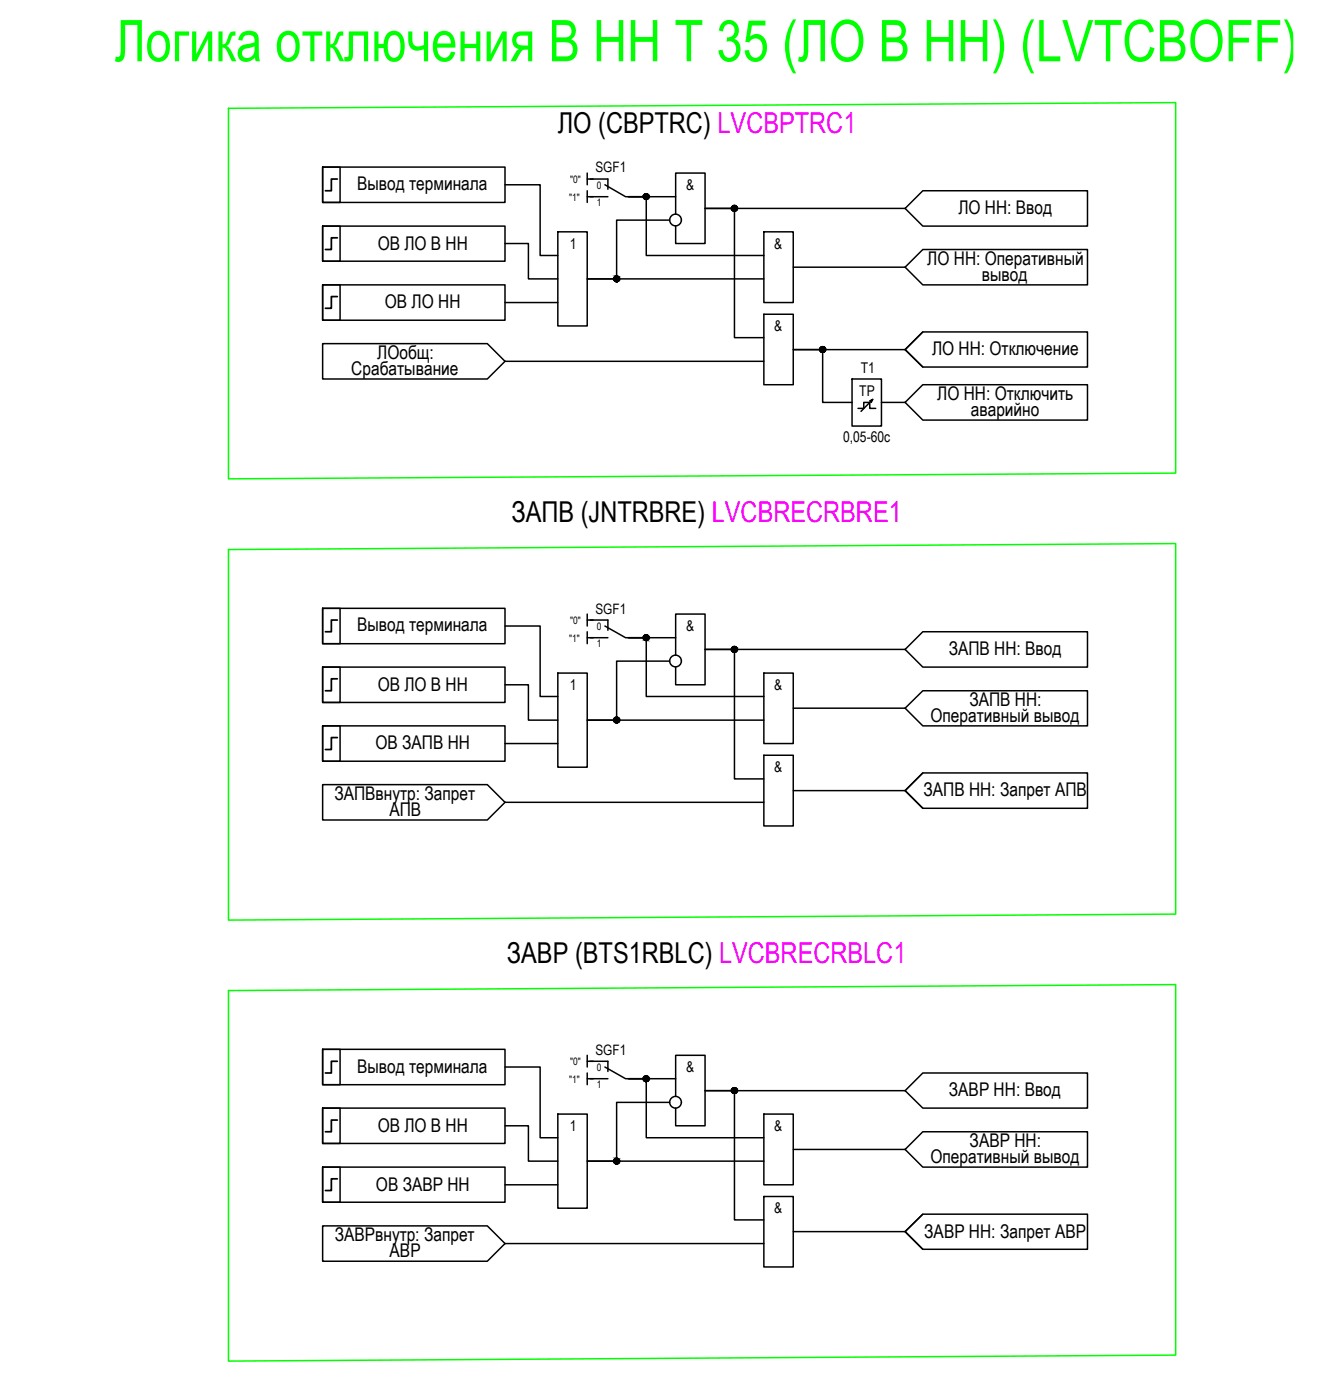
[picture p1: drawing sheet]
<svg xmlns="http://www.w3.org/2000/svg" width="227mm" height="238mm" viewBox="0 0 227 238" stroke-linecap="round" stroke-linejoin="round" font-family="sans-serif">
<!-- layer: 0 -->
<path d="M38.8 18.4l161-1v63l-161 1zM38.8 93.4l161-1v63l-161 1zM38.8 168.4l161-1v63l-161 1z" fill="none" stroke="#0f0" stroke-width=".25"/>
<g fill="none" stroke="#000" stroke-width=".25">
<path d="M54.8 38.4h3v6h-3zM54.8 38.4h31v6h-31zM54.8 28.4h3v6h-3zM54.8 28.4h31v6h-31zM85.8 31.4h6v12h3M94.8 39.4h5v16h-5zM99.8 29.4v2M99.8 32.4v2M99.8 30.4h1M99.8 33.4h1M113.8 37.4h-9v10h-5h30M114.8 33.4h-8h3v10h20"/>
<path d="M114.8 36.4v-7h5v12h-5v-3M129.8 39.4h5v12h-5zM153.8 35.4l3-3h28v6h-28zM153.8 35.4h-34h5v22h5M54.8 58.4h28l3 3-3 3h-28zM54.8 48.4h3v6h-3zM54.8 48.4h31v6h-31zM85.8 41.4h4v6h5M85.8 51.4h9M129.8 53.4h5v12h-5zM134.8 45.4h19M153.8 59.4l3-3h28v6h-28z"/>
<path d="M153.8 59.4h-19h5v9h5M153.8 45.4l3-3h28v6h-28zM156.8 56.4l-3 3 3 3M85.8 61.4h44M144.8 64.4h5v8h-5zM145.8 69.4h1v-1h1v1h1M147.8 68.2l.5-.3-.3 .5M148.3 67.9l-2 2M149.8 68.4h4l3-3h28v6h-28l-3-3M54.8 113.4h3v6h-3zM54.8 113.4h31v6h-31zM54.8 103.4h3v6h-3z"/>
<path d="M54.8 103.4h31v6h-31zM85.8 116.4h4v6h5M85.8 106.4h6v12h3M94.8 114.4h5v16h-5zM99.8 104.4v2M99.8 107.4v2M99.8 105.4h1M99.8 108.4h1M113.8 112.4h-9v10h-5h30M114.8 108.4h-8h3v10h20M114.8 111.4v-7h5v12h-5v-3M129.8 114.4h5v12h-5z"/>
<path d="M153.8 110.4l3-3h28v6h-28zM153.8 110.4h-34h5v22h5M54.8 133.4h28l3 3-3 3h-28zM54.8 123.4h3v6h-3zM54.8 123.4h31v6h-31zM85.8 136.4h44M85.8 126.4h9M129.8 128.4h5v12h-5zM134.8 134.4h19M134.8 120.4h19M153.8 134.4l3-3h28v6h-28zM153.8 120.4l3-3h28v6h-28z"/>
<path d="M156.8 131.4l-3 3 3 3M54.8 178.4h3v6h-3zM54.8 178.4h31v6h-31zM99.8 179.4v2M54.8 188.4h3v6h-3zM54.8 188.4h31v6h-31zM54.8 198.4h3v6h-3zM54.8 198.4h31v6h-31zM85.8 191.4h4v6h5M85.8 181.4h6v12h3M94.8 189.4h5v16h-5zM99.8 182.4v2"/>
<path d="M99.8 180.4h1M99.8 183.4h1M113.8 187.4h-9v10h-5h30M114.8 183.4h-8h3v10h20M114.8 186.4v-7h5v12h-5v-3M129.8 189.4h5v12h-5zM134.8 195.4h19M153.8 185.4l3-3h28v6h-28zM153.8 185.4h-34h5v22h5M153.8 195.4l3-3h28v6h-28zM54.8 208.4h28l3 3-3 3h-28zM85.8 211.4h44"/>
<path d="M85.8 201.4h9M129.8 203.4h5v12h-5zM134.8 209.4h19M153.8 209.4l3-3h28v6h-28zM156.8 206.4l-3 3 3 3"/>
<circle cx="109.8" cy="33.4" r=".49"/>
<circle cx="114.8" cy="37.4" r=".99"/>
<circle cx="124.8" cy="35.4" r=".49"/>
<circle cx="104.8" cy="47.4" r=".49"/>
<circle cx="139.8" cy="59.4" r=".49"/>
<circle cx="109.8" cy="108.4" r=".49"/>
<circle cx="114.8" cy="112.4" r=".99"/>
<circle cx="124.8" cy="110.4" r=".49"/>
<circle cx="104.8" cy="122.4" r=".49"/>
<circle cx="104.8" cy="197.4" r=".49"/>
<circle cx="109.8" cy="183.4" r=".49"/>
<circle cx="114.8" cy="187.4" r=".99"/>
<circle cx="124.8" cy="185.4" r=".49"/>
</g>
<g fill="#000" stroke="#000" stroke-width=".17">
<path d="M109.7 33.9h.2zM109.7 32.9h.2zM124.5 35.8h.6zM124.6 35.9h.3zM124.7 35.9h.2zM124.7 34.9h.1zM104.7 47.9h.2zM104.7 46.9h.2zM139.7 58.9h.1zM109.7 108.9h.2zM109.7 107.9h.2zM124.5 110h.6z"/>
<path d="M124.7 109.9h.2zM124.7 110.9h.2zM124.7 109.9h.1zM104.7 122.9h.2zM104.7 121.9h.2zM104.7 197.9h.2zM104.7 196.9h.2zM109.7 183.9h.2zM109.7 182.9h.2zM124.5 185.8h.6zM124.6 185.9h.3zM124.7 184.9h.2z"/>
<path d="M124.7 185.9h.2zM124.7 184.9h.1z"/>
<path d="M109.7 33.9h.2zM109.7 33.9h.2z"/>
<path d="M109.7 32.9h.2zM109.7 32.9h.2z"/>
<path d="M109.7 32.9h.2zM109.6 32.9h.3z"/>
<path d="M109.6 32.9l.4 .1zM109.6 33h.4z"/>
<path d="M109.6 33.9h.3zM109.6 33.9h.3z"/>
<path d="M109.6 33h.4zM109.6 33h.4z"/>
<path d="M109.6 33.9h.4zM109.6 33.9h.3z"/>
<path d="M109.6 33h.5zM109.6 33h.5z"/>
<path d="M109.6 33.9h.4zM109.6 33.9h.4z"/>
<path d="M109.5 33l.6 .1zM109.5 33l.6 .1z"/>
<path d="M109.5 33.8h.6zM109.5 33.8l.5 .1z"/>
<path d="M109.5 33.1h.7zM109.4 33.1h.8z"/>
<path d="M109.5 33.8h.6zM109.5 33.8h.6z"/>
<path d="M109.4 33.1h.8zM109.4 33.1h.8z"/>
<path d="M109.4 33.8h.8zM109.4 33.8h.7z"/>
<path d="M109.4 33.1h.8zM109.4 33.1h.8z"/>
<path d="M109.4 33.1l.8 .1zM109.4 33.1l.8 .1z"/>
<path d="M109.4 33.7h.8zM109.4 33.7h.8z"/>
<path d="M109.4 33.7h.8zM109.4 33.7l.8 .1z"/>
<path d="M109.3 33.2h.9zM109.3 33.2h.9z"/>
<path d="M109.3 33.2l1 .1zM109.3 33.2l1 .1z"/>
<path d="M109.3 33.6l.9 .1zM109.3 33.6l.9 .1z"/>
<path d="M109.3 33.7h.9zM109.3 33.7h.9z"/>
<path d="M109.3 33.3h1zM109.3 33.3h1z"/>
<path d="M109.3 33.3l1 .1zM109.3 33.3l1 .1z"/>
<path d="M109.3 33.4h1zM109.3 33.4h1z"/>
<path d="M109.3 33.4l1 .1zM109.3 33.4l1 .1z"/>
<path d="M109.3 33.5h1zM109.3 33.5h1z"/>
<path d="M109.3 33.5l1 .1zM109.3 33.5l1 .1z"/>
<path d="M109.3 33.6h1zM109.3 33.6h.9z"/>
<path d="M124.7 35.9h.1zM124.7 35.9h.1z"/>
<path d="M124.7 34.9h.2zM124.7 34.9h.2z"/>
<path d="M124.7 34.9l.2 .1zM124.7 34.9l.2 .1z"/>
<path d="M124.6 35h.4zM124.6 35h.4z"/>
<path d="M124.6 35h.5zM124.6 35h.5z"/>
<path d="M124.6 35.9h.4zM124.6 35.9h.3zM124.6 35.9h.3z"/>
<path d="M124.5 35h.6zM124.5 35h.6z"/>
<path d="M124.5 35.9h.6zM124.5 35.9h.5z"/>
<path d="M124.5 35l.6 .1zM124.5 35l.6 .1z"/>
<path d="M124.5 35.1h.6zM124.5 35.1h.6z"/>
<path d="M124.5 35.8h.6zM124.5 35.8l.6 .1z"/>
<path d="M124.4 35.8h.7zM124.4 35.8h.7zM124.5 35.8h.6z"/>
<path d="M124.4 35.1h.8zM124.4 35.1h.8z"/>
<path d="M124.4 35.1h.8zM124.4 35.1h.8z"/>
<path d="M124.4 35.7h.8zM124.4 35.7l.7 .1z"/>
<path d="M124.4 35.1l.8 .1zM124.4 35.1l.8 .1z"/>
<path d="M124.3 35.2h1zM124.3 35.2h1z"/>
<path d="M124.3 35.6l.9 .1zM124.3 35.6l.9 .1z"/>
<path d="M124.4 35.7h.8zM124.4 35.7h.8z"/>
<path d="M124.3 35.2l1 .1zM124.3 35.2l1 .1z"/>
<path d="M124.3 35.3h1zM124.3 35.3h1z"/>
<path d="M124.3 35.3l1 .1zM124.3 35.3l1 .1z"/>
<path d="M124.3 35.4h1zM124.3 35.4h1z"/>
<path d="M124.3 35.5h1zM124.3 35.5h1z"/>
<path d="M124.3 35.5l1 .1zM124.3 35.5l1 .1z"/>
<path d="M124.3 35.6h1zM124.3 35.6h1z"/>
<path d="M124.3 35.6h1zM124.3 35.6h.9z"/>
<path d="M124.3 35.4h1zM124.3 35.4l1 .1z"/>
<path d="M104.7 47.9h.2zM104.7 47.9h.2z"/>
<path d="M104.7 46.9h.2zM104.7 46.9h.2z"/>
<path d="M104.7 46.9h.2zM104.6 46.9h.3z"/>
<path d="M104.6 46.9h.4zM104.6 46.9h.4z"/>
<path d="M104.6 47.9h.3zM104.6 47.9h.3z"/>
<path d="M104.6 46.9l.4 .1zM104.6 46.9l.4 .1z"/>
<path d="M104.6 47.9h.4zM104.6 47.9h.3z"/>
<path d="M104.6 47h.5zM104.5 47h.6z"/>
<path d="M104.6 47.8h.4zM104.6 47.8l.4 .1z"/>
<path d="M104.5 47h.6zM104.5 47h.6z"/>
<path d="M104.5 47.8h.6zM104.5 47.8h.5z"/>
<path d="M104.5 47l.7 .1zM104.5 47l.7 .1z"/>
<path d="M104.5 47.8h.6zM104.5 47.8h.6z"/>
<path d="M104.4 47.1h.8zM104.4 47.1h.8z"/>
<path d="M104.4 47.8h.8zM104.4 47.8h.7z"/>
<path d="M104.4 47.1l.8 .1zM104.4 47.1l.8 .1z"/>
<path d="M104.4 47.2h.8zM104.4 47.2h.8z"/>
<path d="M104.4 47.7h.8zM104.4 47.7l.8 .1z"/>
<path d="M104.4 47.2h.8zM104.4 47.2h.8z"/>
<path d="M104.4 47.2l.9 .1zM104.4 47.2l.9 .1z"/>
<path d="M104.4 47.6l.8 .1zM104.4 47.6l.8 .1z"/>
<path d="M104.4 47.7h.8zM104.4 47.7h.8zM104.4 47.7h.8zM104.4 47.7h.8z"/>
<path d="M104.3 47.3h1zM104.3 47.3h1z"/>
<path d="M104.3 47.3l1 .1zM104.3 47.3l1 .1z"/>
<path d="M104.3 47.4h1zM104.3 47.4h1z"/>
<path d="M104.3 47.4l1 .1zM104.3 47.4l1 .1z"/>
<path d="M104.3 47.5h1zM104.3 47.5h1z"/>
<path d="M104.3 47.5l1 .1zM104.3 47.5l1 .1z"/>
<path d="M104.3 47.6h1zM104.3 47.6h.9z"/>
<path d="M139.7 59.9h.1zM139.7 59.9h.1zM139.7 59.9h.2z"/>
<path d="M139.7 58.9h.2zM139.7 58.9h.2z"/>
<path d="M139.7 58.9h.3zM139.6 58.9h.4z"/>
<path d="M139.6 58.9l.4 .1zM139.6 58.9l.4 .1z"/>
<path d="M139.6 59.9h.4zM139.6 59.9h.3z"/>
<path d="M139.6 59h.4zM139.5 59h.5z"/>
<path d="M139.6 59.9h.4zM139.6 59.9h.4z"/>
<path d="M139.5 59h.6zM139.5 59h.6z"/>
<path d="M139.5 59.9h.5zM139.5 59.9h.5z"/>
<path d="M139.5 59l.6 .1zM139.4 59.1h.7z"/>
<path d="M139.5 59.8h.6zM139.5 59.8l.5 .1z"/>
<path d="M139.4 59.8h.7zM139.4 59.8h.7z"/>
<path d="M139.4 59.1h.8zM139.4 59.1h.8z"/>
<path d="M139.4 59.1h.8zM139.4 59.1h.8z"/>
<path d="M139.4 59.1h.8zM139.4 59.1h.8z"/>
<path d="M139.4 59.7l.8 .1zM139.4 59.7l.8 .1z"/>
<path d="M139.4 59.8h.8zM139.4 59.8h.7z"/>
<path d="M139.4 59.1l.9 .1zM139.4 59.1l.9 .1z"/>
<path d="M139.4 59.7h.8zM139.4 59.7h.8z"/>
<path d="M139.4 59.2h.9zM139.4 59.2h.9z"/>
<path d="M139.3 59.2l1 .1zM139.3 59.2l1 .1z"/>
<path d="M139.3 59.3h1zM139.3 59.3h1z"/>
<path d="M139.3 59.6h1zM139.3 59.6h1z"/>
<path d="M139.3 59.6h1zM139.3 59.6h1z"/>
<path d="M139.4 59.6h.9zM139.4 59.6l.8 .1z"/>
<path d="M139.3 59.3l1 .1zM139.3 59.3l1 .1z"/>
<path d="M139.3 59.4h1zM139.3 59.4h1z"/>
<path d="M139.3 59.4l1 .1zM139.3 59.4l1 .1z"/>
<path d="M139.3 59.5h1zM139.3 59.5h1z"/>
<path d="M139.3 59.5h1zM139.3 59.5l1 .1z"/>
<path d="M109.7 108.9h.2zM109.7 108.9h.2z"/>
<path d="M109.7 107.9h.2zM109.7 107.9h.2z"/>
<path d="M109.7 107.9l.2 .1zM109.7 107.9l.2 .1z"/>
<path d="M109.6 108h.4zM109.6 108h.4z"/>
<path d="M109.6 108.9h.3zM109.6 108.9h.3z"/>
<path d="M109.6 108h.4zM109.6 108h.4z"/>
<path d="M109.6 108.9h.4zM109.6 108.9h.3z"/>
<path d="M109.6 108h.5zM109.5 108h.6z"/>
<path d="M109.6 108.8h.4zM109.6 108.8l.4 .1z"/>
<path d="M109.5 108h.6zM109.5 108h.6z"/>
<path d="M109.5 108.8h.6zM109.5 108.8h.5z"/>
<path d="M109.5 108l.7 .1zM109.5 108l.7 .1z"/>
<path d="M109.5 108.8h.6zM109.5 108.8h.6z"/>
<path d="M109.4 108.1h.8zM109.4 108.1h.8z"/>
<path d="M109.4 108.8h.8zM109.4 108.8h.7z"/>
<path d="M109.4 108.1l.8 .1zM109.4 108.1l.8 .1z"/>
<path d="M109.4 108.2h.8zM109.4 108.2h.8z"/>
<path d="M109.4 108.7h.8zM109.4 108.7h.8z"/>
<path d="M109.4 108.7h.8zM109.4 108.7l.8 .1z"/>
<path d="M109.3 108.2h.9zM109.3 108.2h.9z"/>
<path d="M109.3 108.2l1 .1zM109.3 108.2l1 .1z"/>
<path d="M109.3 108.6h.9zM109.3 108.6h.9z"/>
<path d="M109.3 108.6h.9zM109.3 108.6l.9 .1z"/>
<path d="M109.3 108.3h1zM109.3 108.3h1z"/>
<path d="M109.3 108.3l1 .1zM109.3 108.3l1 .1z"/>
<path d="M109.3 108.4h1zM109.3 108.4h1z"/>
<path d="M109.3 108.4l1 .1zM109.3 108.4l1 .1z"/>
<path d="M109.3 108.5h1zM109.3 108.5h1z"/>
<path d="M109.3 108.5h1zM109.3 108.5h1z"/>
<path d="M109.3 108.5h1zM109.3 108.5l.9 .1z"/>
<path d="M124.7 110.9h.1zM124.7 110.9h.1z"/>
<path d="M124.7 109.9h.2zM124.7 109.9h.2zM124.6 109.9h.3z"/>
<path d="M124.6 109.9h.4zM124.6 109.9h.4z"/>
<path d="M124.6 110.9h.3zM124.6 110.9h.3z"/>
<path d="M124.6 109.9l.5 .1zM124.6 109.9l.5 .1z"/>
<path d="M124.6 110.9h.4zM124.6 110.9h.3z"/>
<path d="M124.5 110h.6zM124.5 110h.6zM124.5 110h.6z"/>
<path d="M124.5 110.8h.6zM124.5 110.8l.5 .1z"/>
<path d="M124.5 110l.6 .1zM124.5 110l.6 .1z"/>
<path d="M124.5 110.8h.6zM124.5 110.8h.6z"/>
<path d="M124.5 110.8h.6zM124.5 110.8h.6z"/>
<path d="M124.4 110.1h.8zM124.4 110.1h.8z"/>
<path d="M124.4 110.7h.7zM124.4 110.7l.7 .1z"/>
<path d="M124.4 110.1l.8 .1zM124.4 110.1l.8 .1z"/>
<path d="M124.4 110.7h.8zM124.4 110.7h.7z"/>
<path d="M124.4 110.2h.8zM124.4 110.2h.8z"/>
<path d="M124.3 110.2h1zM124.3 110.2h1z"/>
<path d="M124.3 110.7h.9zM124.3 110.7h.9z"/>
<path d="M124.4 110.7h.8zM124.4 110.7h.8z"/>
<path d="M124.3 110.2l1 .1zM124.3 110.2l1 .1z"/>
<path d="M124.3 110.3h1zM124.3 110.3h1z"/>
<path d="M124.3 110.3l1 .1zM124.3 110.3l1 .1z"/>
<path d="M124.3 110.4h1zM124.3 110.4h1z"/>
<path d="M124.3 110.4l1 .1zM124.3 110.4l1 .1z"/>
<path d="M124.3 110.5l1 .1zM124.3 110.5l1 .1z"/>
<path d="M124.3 110.6h1zM124.3 110.6h1z"/>
<path d="M124.3 110.6h1zM124.3 110.6l.9 .1z"/>
<path d="M124.3 110.4h1zM124.3 110.4h1z"/>
<path d="M104.7 122.9h.2zM104.7 122.9h.2z"/>
<path d="M104.7 121.9h.2zM104.7 121.9h.2z"/>
<path d="M104.7 121.9h.2zM104.6 121.9h.3z"/>
<path d="M104.6 121.9l.4 .1zM104.6 121.9l.4 .1z"/>
<path d="M104.6 122.9h.3zM104.6 122.9h.3z"/>
<path d="M104.6 122h.4zM104.6 122h.4z"/>
<path d="M104.6 122.9h.4zM104.6 122.9h.3z"/>
<path d="M104.6 122h.5zM104.5 122h.6z"/>
<path d="M104.6 122.9h.4zM104.6 122.9h.4z"/>
<path d="M104.5 122h.6zM104.5 122h.6z"/>
<path d="M104.5 122.8h.6zM104.5 122.8l.5 .1z"/>
<path d="M104.5 122h.7zM104.4 122h.8z"/>
<path d="M104.5 122.8h.6zM104.5 122.8h.6z"/>
<path d="M104.4 122l.8 .1zM104.4 122l.8 .1z"/>
<path d="M104.4 122.8h.8zM104.4 122.8h.7z"/>
<path d="M104.4 122.1h.8zM104.4 122.1h.8z"/>
<path d="M104.4 122.1l.8 .1zM104.4 122.1l.8 .1z"/>
<path d="M104.4 122.7h.8zM104.4 122.7h.8z"/>
<path d="M104.4 122.7h.8zM104.4 122.7l.8 .1z"/>
<path d="M104.4 122.2h.8zM104.4 122.2h.8z"/>
<path d="M104.4 122.2l.9 .1zM104.4 122.2l.9 .1z"/>
<path d="M104.4 122.6h.8zM104.4 122.6h.8z"/>
<path d="M104.4 122.6h.8zM104.4 122.6l.8 .1z"/>
<path d="M104.3 122.3h1zM104.3 122.3h1z"/>
<path d="M104.3 122.3h1zM104.3 122.3h1z"/>
<path d="M104.3 122.3l1 .1zM104.3 122.3l1 .1z"/>
<path d="M104.3 122.4l1 .1zM104.3 122.4l1 .1z"/>
<path d="M104.3 122.5h1zM104.3 122.5h1z"/>
<path d="M104.3 122.5l1 .1zM104.3 122.5l1 .1z"/>
<path d="M104.3 122.6h1zM104.3 122.6h.9z"/>
<path d="M104.7 197.9h.2zM104.7 197.9h.2z"/>
<path d="M104.7 196.9h.2zM104.7 196.9h.2z"/>
<path d="M104.7 196.9h.2zM104.6 196.9h.3z"/>
<path d="M104.6 196.9h.4zM104.6 196.9h.4z"/>
<path d="M104.6 197.9h.3zM104.6 197.9h.3z"/>
<path d="M104.6 196.9l.4 .1zM104.6 196.9l.4 .1z"/>
<path d="M104.6 197.9h.4zM104.6 197.9h.3z"/>
<path d="M104.6 197h.5zM104.5 197h.6z"/>
<path d="M104.6 197.8h.4zM104.6 197.8l.4 .1z"/>
<path d="M104.5 197h.6zM104.5 197h.6z"/>
<path d="M104.5 197.8h.6zM104.5 197.8h.5z"/>
<path d="M104.5 197l.7 .1zM104.5 197l.7 .1z"/>
<path d="M104.5 197.8h.6zM104.5 197.8h.6z"/>
<path d="M104.4 197.1h.8zM104.4 197.1h.8z"/>
<path d="M104.4 197.7h.8zM104.4 197.7l.7 .1z"/>
<path d="M104.4 197.1h.8zM104.4 197.1h.8z"/>
<path d="M104.4 197.1l.8 .1zM104.4 197.1l.8 .1z"/>
<path d="M104.4 197.7h.8zM104.4 197.7h.8z"/>
<path d="M104.4 197.7h.8zM104.4 197.7h.8z"/>
<path d="M104.4 197.2h.8zM104.4 197.2h.8z"/>
<path d="M104.4 197.2l.9 .1zM104.4 197.2l.9 .1z"/>
<path d="M104.4 197.6h.8zM104.4 197.6h.8z"/>
<path d="M104.4 197.6h.8zM104.4 197.6l.8 .1z"/>
<path d="M104.3 197.3h1zM104.3 197.3h1z"/>
<path d="M104.3 197.3l1 .1zM104.3 197.3l1 .1z"/>
<path d="M104.3 197.4h1zM104.3 197.4h1z"/>
<path d="M104.3 197.4h1zM104.3 197.4h1z"/>
<path d="M104.3 197.4l1 .1zM104.3 197.4l1 .1z"/>
<path d="M104.3 197.5h1zM104.3 197.5h1z"/>
<path d="M104.3 197.5h1zM104.3 197.5l.9 .1z"/>
<path d="M109.7 183.9h.2zM109.7 183.9h.2z"/>
<path d="M109.7 182.9h.2zM109.7 182.9h.2z"/>
<path d="M109.7 182.9h.2zM109.6 182.9h.3z"/>
<path d="M109.6 182.9l.4 .1zM109.6 183h.4z"/>
<path d="M109.6 183.9h.3zM109.6 183.9h.3z"/>
<path d="M109.6 183h.4zM109.6 183h.4z"/>
<path d="M109.6 183.9h.4zM109.6 183.9h.3z"/>
<path d="M109.6 183h.5zM109.6 183h.5z"/>
<path d="M109.6 183.9h.4zM109.6 183.9h.4z"/>
<path d="M109.5 183h.6zM109.5 183h.6z"/>
<path d="M109.5 183.8h.6zM109.5 183.8l.5 .1z"/>
<path d="M109.5 183h.7zM109.5 183h.7z"/>
<path d="M109.5 183.8h.6zM109.5 183.8h.6z"/>
<path d="M109.4 183l.8 .1zM109.4 183l.8 .1z"/>
<path d="M109.4 183.8h.8zM109.4 183.8h.7z"/>
<path d="M109.4 183.1h.8zM109.4 183.1h.8z"/>
<path d="M109.4 183.1l.8 .1zM109.4 183.1l.8 .1z"/>
<path d="M109.4 183.7h.8zM109.4 183.7h.8z"/>
<path d="M109.4 183.7h.8zM109.4 183.7l.8 .1z"/>
<path d="M109.3 183.2h.9zM109.3 183.2h.9z"/>
<path d="M109.3 183.2l1 .1zM109.3 183.2l1 .1z"/>
<path d="M109.3 183.6h.9zM109.3 183.6h.9z"/>
<path d="M109.3 183.6h.9zM109.3 183.6l.9 .1z"/>
<path d="M109.3 183.3h1zM109.3 183.3h1z"/>
<path d="M109.3 183.3h1zM109.3 183.3h1z"/>
<path d="M109.3 183.3l1 .1zM109.3 183.3l1 .1z"/>
<path d="M109.3 183.4l1 .1zM109.3 183.4l1 .1z"/>
<path d="M109.3 183.5h1zM109.3 183.5h1z"/>
<path d="M109.3 183.5l1 .1zM109.3 183.5l1 .1z"/>
<path d="M109.3 183.6h1zM109.3 183.6h.9z"/>
<path d="M124.7 185.9h.1zM124.7 185.9h.1z"/>
<path d="M124.7 184.9h.2zM124.7 184.9h.2zM124.6 184.9h.3z"/>
<path d="M124.6 184.9l.4 .1zM124.6 184.9l.4 .1z"/>
<path d="M124.6 185h.5zM124.5 185h.6z"/>
<path d="M124.6 185.8h.4zM124.6 185.8l.3 .1zM124.6 185.9h.3z"/>
<path d="M124.5 185h.6zM124.5 185h.6z"/>
<path d="M124.5 185.8h.6zM124.5 185.8h.5z"/>
<path d="M124.5 185h.6zM124.5 185h.6z"/>
<path d="M124.5 185h.6zM124.4 185h.7z"/>
<path d="M124.5 185.8h.6zM124.5 185.8h.6z"/>
<path d="M124.4 185l.8 .1zM124.4 185l.8 .1z"/>
<path d="M124.4 185.8h.7zM124.4 185.8h.7zM124.5 185.8h.6z"/>
<path d="M124.4 185.1h.8zM124.4 185.1h.8z"/>
<path d="M124.4 185.7h.8zM124.4 185.7l.7 .1z"/>
<path d="M124.4 185.1l.8 .1zM124.4 185.1l.8 .1z"/>
<path d="M124.3 185.2h1zM124.3 185.2h1z"/>
<path d="M124.3 185.6l.9 .1zM124.3 185.6l.9 .1z"/>
<path d="M124.4 185.7h.8zM124.4 185.7h.8z"/>
<path d="M124.3 185.2l1 .1zM124.3 185.2l1 .1z"/>
<path d="M124.3 185.3h1zM124.3 185.3h1z"/>
<path d="M124.3 185.3l1 .1zM124.3 185.3l1 .1z"/>
<path d="M124.3 185.4h1zM124.3 185.4h1z"/>
<path d="M124.3 185.5h1zM124.3 185.5h1z"/>
<path d="M124.3 185.5h1zM124.3 185.5h1z"/>
<path d="M124.3 185.5l1 .1zM124.3 185.5l1 .1z"/>
<path d="M124.3 185.6h1zM124.3 185.6h.9z"/>
<path d="M124.3 185.4h1zM124.3 185.4l1 .1z"/>
</g>
<path d="M100.3 30.4h3v1.8M100.3 33.4h3M102.8 31.4l3.5 2h3M100.3 105.4h3v1.7M100.3 108.4h3M102.8 106.4l3.5 2h3M100.3 180.4h3v1.8M100.3 183.4h3M102.8 181.4l3.5 2h3" fill="none" stroke="#000" stroke-width=".25"/>
<!-- layer: 0 -->
<path d="M57.3 30.4h-1v2h-1M57.3 40.4h-1v2h-1M57.3 50.4h-1v2h-1M57.3 115.4h-1v2h-1M57.3 105.4h-1v2h-1M57.3 125.4h-1v2h-1M57.3 190.4h-1v2h-1M57.3 180.4h-1v2h-1M57.3 200.4h-1v2h-1" fill="none" stroke="#000" stroke-width=".3"/>
<text font-size="9.8" fill="#0f0" x="19.5" y="10.4">Логика отключения В НН Т 35 (ЛО В НН) (LVTCBOFF)</text>
<g font-size="4.9">
<text x="94.8" y="22.7">ЛО (CBPTRC) LVCBPTRC1</text>
<text x="86.9" y="88.7">ЗАПВ (JNTRBRE) LVCBRECRBRE1</text>
<text x="86.1" y="163.7">ЗАВР (BTS1RBLC) LVCBRECRBLC1</text>
</g>
<g font-size="3.2">
<text x="60.7" y="32.4">Вывод терминала</text>
<text x="162.9" y="36.4">ЛО НН: Ввод</text>
<text x="64.2" y="42.4">ОВ ЛО В НН</text>
<text x="157.6" y="45">ЛО НН: Оперативный</text>
<text x="166.8" y="47.8">вывод</text>
<text x="65.4" y="52.4">ОВ ЛО НН</text>
<text x="59.7" y="63.8">Срабатывание</text>
<text x="64.1" y="61">ЛОобщ:</text>
<text x="158.4" y="60.4">ЛО НН: Отключение</text>
<text x="159.3" y="68.1">ЛО НН: Отключить</text>
<text x="165" y="70.7">аварийно</text>
<text x="60.7" y="107.4">Вывод терминала</text>
<text x="161.2" y="111.3">ЗАПВ НН: Ввод</text>
<text x="64.2" y="117.4">ОВ ЛО В НН</text>
<text x="158.1" y="122.8">Оперативный вывод</text>
<text x="164.7" y="120">ЗАПВ НН:</text>
<text x="63.8" y="127.4">ОВ ЗАПВ НН</text>
<text x="56.8" y="136.1">ЗАПВвнутр: Запрет</text>
<text x="156.9" y="135.4">ЗАПВ НН: Запрет АПВ</text>
<text x="66.2" y="138.7">АПВ</text>
<text x="60.7" y="182.4">Вывод терминала</text>
<text x="161.2" y="186.4">ЗАВР НН: Ввод</text>
<text x="64.2" y="192.4">ОВ ЛО В НН</text>
<text x="158.1" y="197.7">Оперативный вывод</text>
<text x="164.8" y="195">ЗАВР НН:</text>
<text x="63.9" y="202.4">ОВ ЗАВР НН</text>
<text x="56.9" y="211">ЗАВРвнутр: Запрет</text>
<text x="66.2" y="213.7">АВР</text>
<text x="157.1" y="210.4">ЗАВР НН: Запрет АВР</text>
</g>
<g font-size="2.5">
<text x="116.6" y="32.3">&amp;</text>
<text x="96.8" y="42.3">1</text>
<text x="131.6" y="42.3">&amp;</text>
<text x="131.6" y="56.3">&amp;</text>
<text x="146.3" y="63.3">T1</text>
<text x="146" y="67.3">TP</text>
<text x="143.3" y="75.1">0,05-60с</text>
<text x="116.6" y="107.3">&amp;</text>
<text x="96.8" y="117.3">1</text>
<text x="131.6" y="117.3">&amp;</text>
<text x="131.6" y="131.3">&amp;</text>
<text x="116.6" y="182.3">&amp;</text>
<text x="96.8" y="192.3">1</text>
<text x="131.6" y="192.3">&amp;</text>
<text x="131.6" y="206.3">&amp;</text>
</g>
<g font-size="2.4">
<text x="101.2" y="29.3">SGF1</text>
<text x="101.2" y="104.3">SGF1</text>
<text x="101.2" y="179.3">SGF1</text>
</g>
<g font-size="1.7">
<text x="96.7" y="34.2">&quot;1&quot;</text>
<text x="96.9" y="31">&quot;0&quot;</text>
<text x="101.4" y="32">0</text>
<text x="101.4" y="35.1">1</text>
<text x="96.9" y="106">&quot;0&quot;</text>
<text x="101.4" y="107">0</text>
<text x="96.7" y="109.2">&quot;1&quot;</text>
<text x="101.4" y="110">1</text>
<text x="96.7" y="184.1">&quot;1&quot;</text>
<text x="96.9" y="181">&quot;0&quot;</text>
<text x="101.4" y="182">0</text>
<text x="101.4" y="185">1</text>
</g>
</svg>
